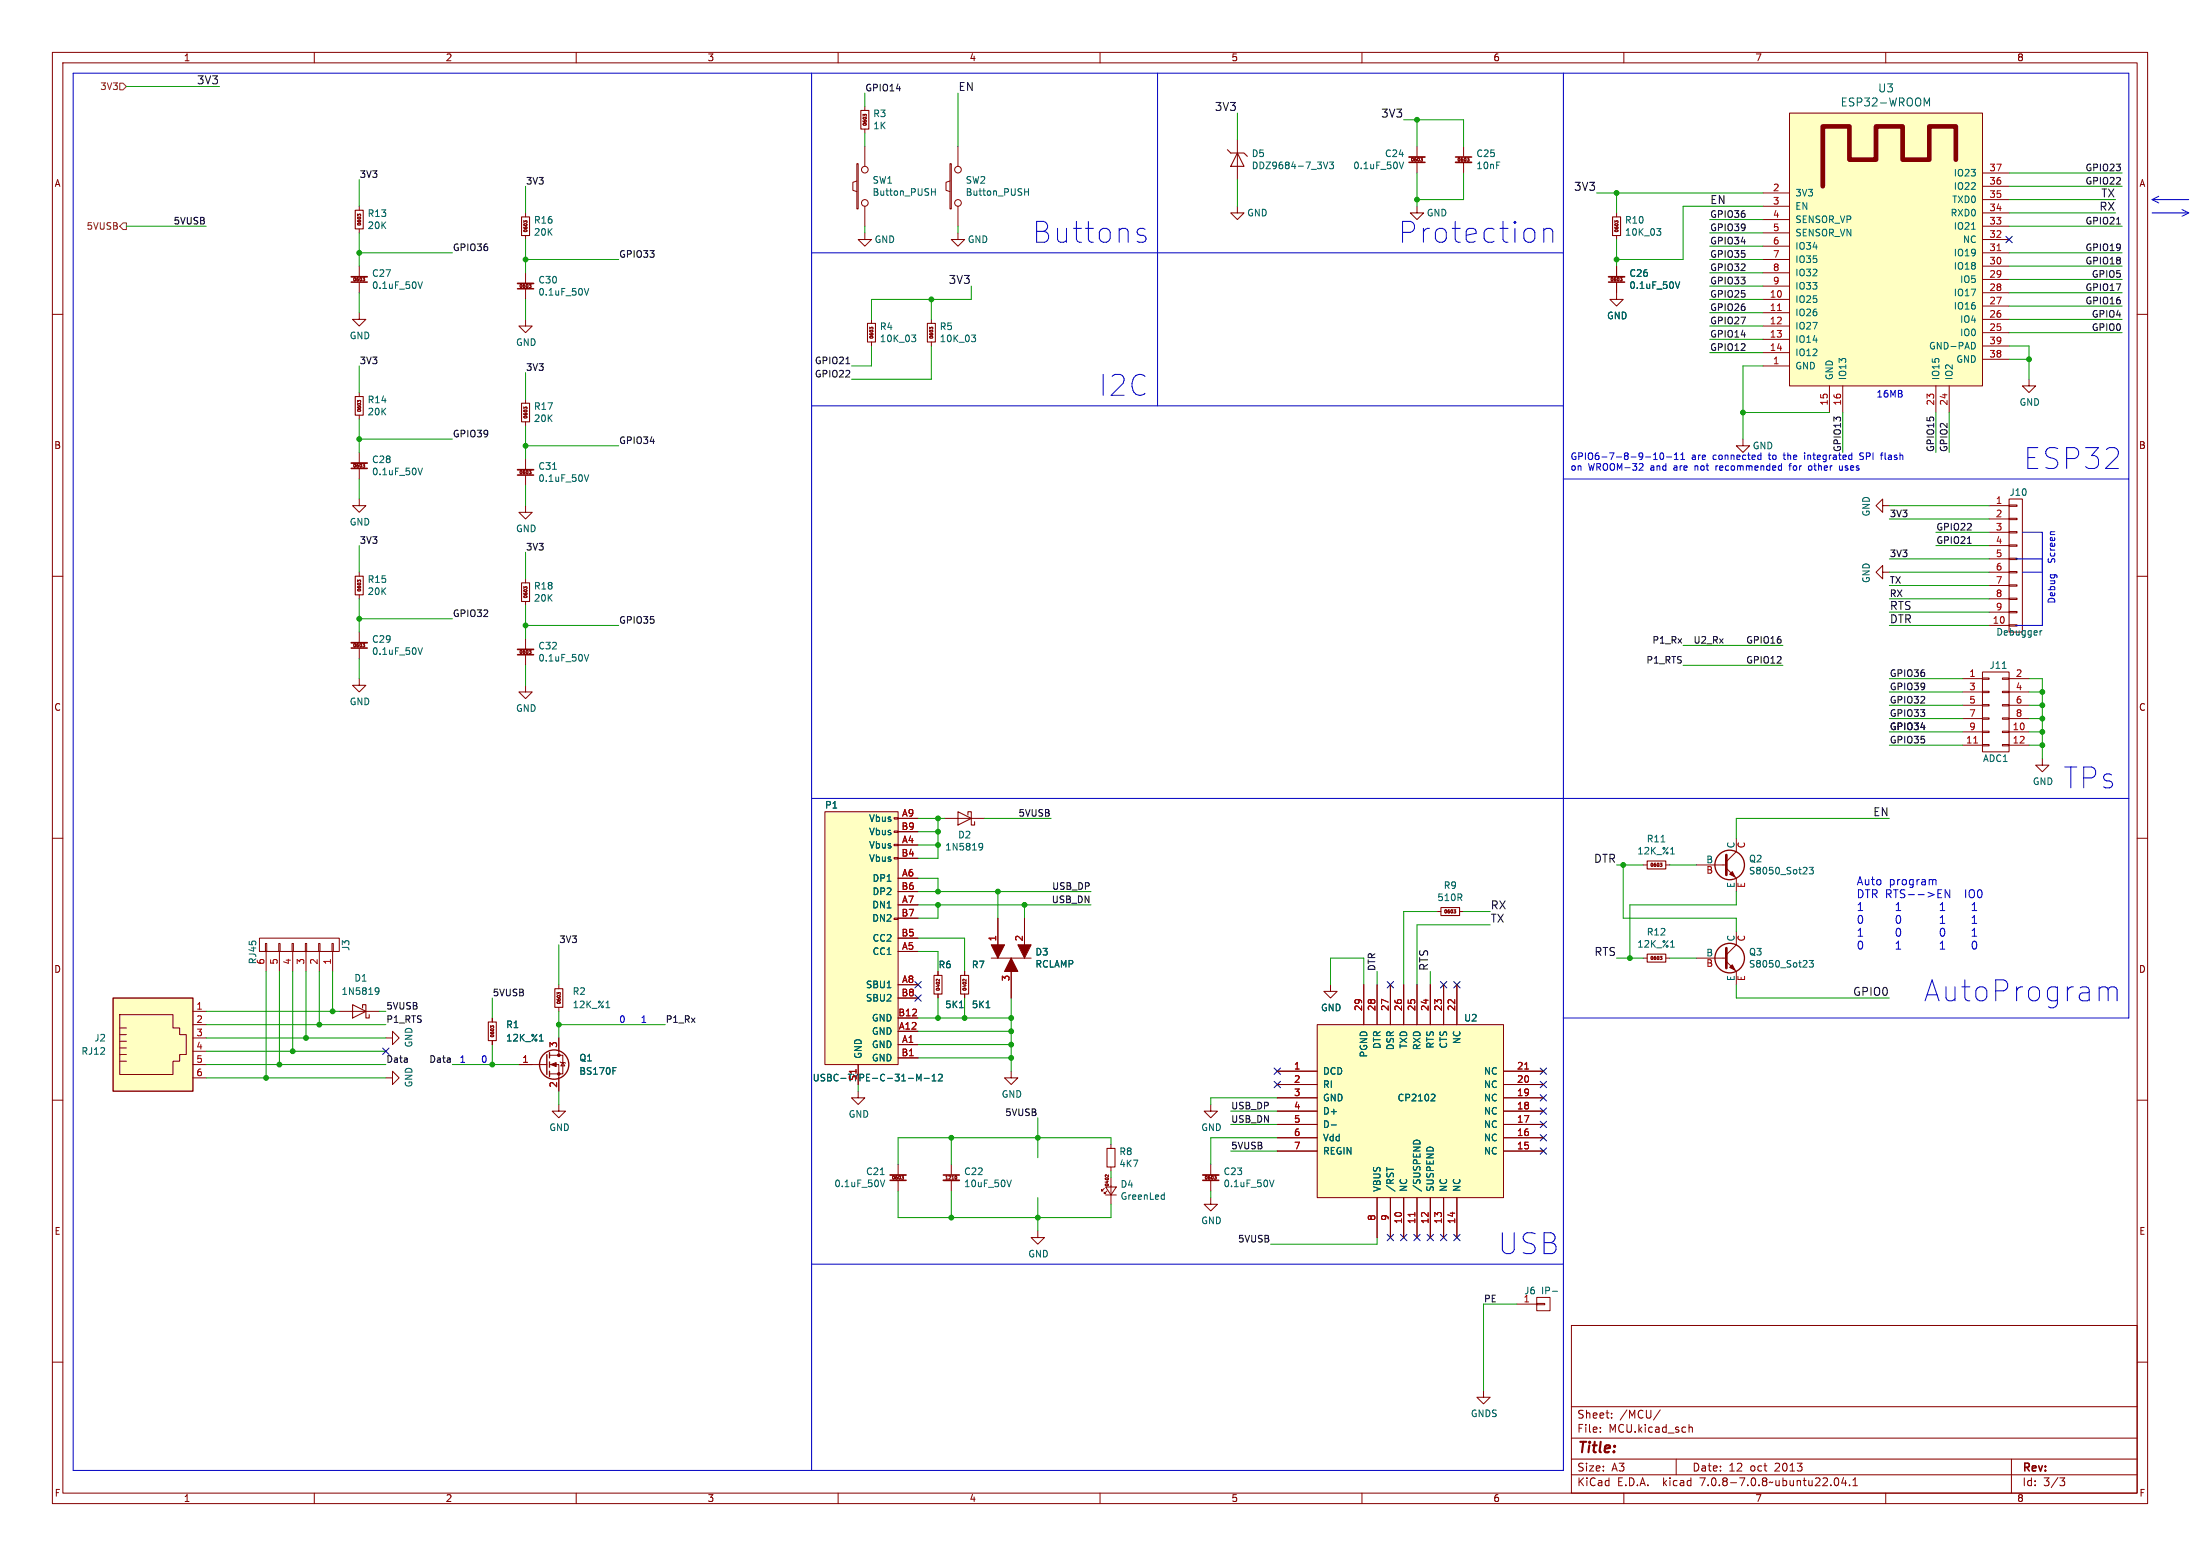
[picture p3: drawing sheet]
<svg xmlns="http://www.w3.org/2000/svg" width="420mm" height="297mm" viewBox="0 0 420 297" stroke-linecap="round" stroke-linejoin="round" font-family="sans-serif">
<g fill="none" stroke="#840000" stroke-width=".19">
<path d="M10 10h400v277h-400zM12 12h396v273h-396zM60 10v2M110 10v2M160 10v2M210 10v2M260 10v2M310 10v2M360 10v2M68.6 39.4v.7M163.6 31.2h.2v8.7h-.2zM163.6 34.5l-.8 .3v1.5l.8 .3"/>
<path d="M165 21.9v.1l-.2-.2v.4M165.1 21.8l-.1 .1M165.1 21.8h.2M165.1 20.3v.8M165.1 24.6v.8M165.1 27.9v3.9M165.1 39.4v3.8M165.3 21.8v.1M165.3 21.9l.1 .2M181.4 31.2h.2v8.7h-.2zM181.4 34.5l-.8 .3v1.5l.8 .3M182.9 27.9v3.9"/>
<path d="M182.9 39.4v3.8M236.2 39.4v1.2h1.3l-1.3 1.3-1.3-1.3h1.3M236.2 26.7v7.6M270.5 39.4v1.2h1.3l-1.3 1.3-1.3-1.3h1.3M270.5 27.9v2.1M270.5 31.1v1.9M271.2 30.1h.4l-.2 .3h.1l.1 .2-.3 .2M279.4 27.9v1.9M279.4 31v2M280.1 30.1h.3l-.2 .3h.2v.2l-.2 .2M336.5 36.8h5.1M336.5 39.4h5.1"/>
<path d="M341.6 21.6h36.9v52.1h-36.9zM378.5 38.1h5M378.5 35.6h5M378.5 33h5M10 60h2M68.6 59.7v1.3h1.2l-1.2 1.2-1.3-1.2h1.3M68.6 43.7v.8M68.6 50.8v2M68.6 54v1.9M68.9 41.2l-.2-.3h-.2v.2l-.3-.2v.3M69.2 53h.4l-.2 .2 .2 .1v.2l-.3 .1M100.3 40.6v.8"/>
<path d="M100.3 45v.7M100.3 52.1v2M100.3 55.2v2M100.6 42.4l-.1-.3-.2 .1-.1 .1-.2-.2v.4M101 54.3h.4l-.2 .2h.1M101.3 54.5v.1M101.3 54.9h-.2M101.3 54.6v.2M101.3 54.8v.1M165.1 44.5v1.2h1.3l-1.3 1.3-1.3-1.3h1.3M182.9 44.5v1.2h1.2l-1.2 1.3-1.3-1.3h1.3M308.6 54v3.2h1.3l-1.3 1.2-1.3-1.2h1.3"/>
<path d="M308.6 40.6v.8M308.6 45v.7M308.6 50.8v2M308.9 42.4l-.1-.3-.2 .1-.1 .1-.2-.2v.4M309.3 53h.4l-.2 .2 .1 .1 .1 .2-.3 .1M336.5 57.2h5.1M336.5 59.7h5.1M336.5 41.9h5.1M336.5 44.5h5.1M336.5 47h5.1M336.5 49.5h5.1M336.5 52.1h5.1"/>
<path d="M336.5 54.6h5.1M378.5 58.4h5M378.5 55.9h5M378.5 53.3h5M378.5 50.8h5M378.5 48.3h5M378.5 45.7h5M378.5 43.2h5M378.5 40.6h5M408 60h2M68.6 74.9v.8M68.6 79.2v.8"/>
<path d="M68.9 76.7l-.2-.3-.2 .1v.1l-.3-.2v.4M100.3 77.8l-.1 .1-.2-.2v.4M100.3 77.7v.1M100.3 77.7h.2M100.3 61v1.2h1.3l-1.3 1.3-1.2-1.3h1.2M100.3 76.2v.8M100.5 77.7l.1 .1M100.6 77.8v.2M166.4 61v.7M166.4 65.3v.7M166.6 62.7l-.1-.2h-.2v.2l-.3-.2v.3M177.8 61v.7"/>
<path d="M177.8 65.3v.7M178.1 62.7l-.1-.2h-.2l-.1 .2-.2-.2v.3M336.5 69.9h5.1M336.5 62.2h5.1M336.5 64.8h5.1M336.5 67.3h5.1M349.2 73.7v5M351.8 73.7v5M369.6 73.7v5M372.1 73.7v5M378.5 63.5h5M378.5 61h5"/>
<path d="M378.5 68.6h5M378.5 66h5M387.3 72.4v1.3h1.3l-1.3 1.2-1.2-1.2h1.2M68.6 95.3v1.2h1.2l-1.2 1.3-1.3-1.3h1.3M68.6 86.4v2M68.6 89.5v1.9M69.2 88.6h.4l-.2 .2 .2 .1v.2l-.3 .1M100.3 96.5v1.3h1.3l-1.3 1.3-1.2-1.3h1.2M100.3 80.5v.8M100.3 87.6v2.1M100.3 90.8v1.9M101 89.8h.4l-.2 .3h.1"/>
<path d="M101.3 90.1h.1M101.3 90.4h-.2M101.3 90.1v.3M101.3 90.4h.1M332.7 83.8v1.3h1.3l-1.3 1.3-1.2-1.3h1.2M359.4 96.5v-1.2l-1.3 1.2 1.3 1.3v-1.3h1.3M379.7 96.5h3.8M379.7 99.1h3.8M383.5 98.9h1.6v.3h-1.6zM383.5 96.4h1.6v.2h-1.6zM383.5 95.3h2.6v25.4h-2.6zM10 110h2"/>
<path d="M68.6 109.2v.8M68.6 113.5v.8M68.9 111l-.2-.3h-.2v.2l-.3-.2v.4M100.3 110.5v.8M100.3 114.8v.8M100.6 112.3l-.1-.3h-.2l-.1 .2-.2-.2v.4M359.4 109.2v-1.2l-1.3 1.2 1.3 1.3v-1.3h1.3M379.7 119.4h3.8M379.7 101.6h3.8M379.7 104.1h3.8M379.7 106.7h3.8M379.7 109.2h3.8"/>
<path d="M379.7 111.8h3.8M379.7 114.3h3.8M379.7 116.8h3.8M383.5 119.3h1.6v.2h-1.6zM383.5 116.7h1.6v.3h-1.6zM383.5 114.2h1.6v.2h-1.6zM383.5 111.6h1.6v.3h-1.6zM383.5 109.1h1.6v.2h-1.6zM383.5 106.6h1.6v.2h-1.6zM383.5 104h1.6v.3h-1.6zM383.5 101.5h1.6v.2h-1.6zM408 110h2"/>
<path d="M68.6 129.5v1.3h1.2l-1.2 1.3-1.3-1.3h1.3M68.6 120.7v2M68.6 123.8v1.9M69.2 122.9h.4l-.2 .2h.2M69.6 123.1h.1M69.6 123.4l-.3 .1M69.6 123.1v.3M69.6 123.4h.1M100.3 130.8v1.3h1.3l-1.3 1.3-1.2-1.3h1.2M100.3 121.9v2.1M100.3 125.1v1.9M101 124.1h.4l-.2 .3h.1l.1 .2-.3 .1"/>
<path d="M374.6 129.5h3.9M374.6 139.7h3.9M374.6 132.1h3.9M374.6 134.6h3.9M374.6 137.2h3.9M378.5 139.6h1.2v.2h-1.2zM378.5 137h1.2v.3h-1.2zM378.5 134.5h1.2v.2h-1.2zM378.5 132h1.2v.2h-1.2zM378.5 129.4h1.2v.3h-1.2zM378.5 128.3h5v15.2h-5zM382.3 139.6h1.2v.2h-1.2z"/>
<path d="M382.3 137h1.2v.3h-1.2zM382.3 134.5h1.2v.2h-1.2zM382.3 132h1.2v.2h-1.2zM382.3 129.4h1.2v.3h-1.2zM383.5 129.5h3.8M383.5 139.7h3.8M383.5 132.1h3.8M383.5 134.6h3.8M383.5 137.2h3.8M10 160h2M157.5 154.9h13.9v48.3h-13.9zM170.7 158.6h.7v.3h-.7z"/>
<path d="M170.7 156.1h.7v.2h-.7zM171.4 156.2h3.9M171.4 158.8h3.9M180.3 156.2h7.7M374.6 142.2h3.9M378.5 142.1h1.2v.3h-1.2zM382.3 142.1h1.2v.3h-1.2zM383.5 142.2h3.8M389.9 144.8v1.3h1.3l-1.3 1.2-1.3-1.2h1.3M408 160h2M49.5 179.1h15.3v2.5h-15.3zM170.7 175.3h.7v.2h-.7z"/>
<path d="M170.7 163.7h.7v.3h-.7zM170.7 161.2h.7v.2h-.7zM171.4 161.3h3.9M171.4 167.6h3.9M171.4 172.7h3.9M171.4 163.8h3.9M171.4 179.1h3.9M171.4 170.2h3.9M171.4 175.3h3.9M190.5 175.3v7.6M195.6 175.3v7.6M274.3 174h.8"/>
<path d="M277.5 173.7h.4l-.2 .2h.2v.2l-.3 .2M278.6 174h.8M313.7 165.1h.8M316.9 164.8h.4l-.2 .2h.1M317.2 165v.1M317.2 165.3l-.2 .1M317.2 165.1v.2M317.2 165.3h.1M318 165.1h.8M323.8 165.1h5.8M329.6 165.7l1.9 1.9v2.6M331.5 177.8v2.5l-1.9 1.9"/>
<path d="M331.5 160v2.6l-1.9 1.9M22.9 196.2h1.2M22.9 197.5h1.2M22.9 198.8h1.2M22.9 193.7h10.1v2.5h1.3v1.3h1.3v3.8h-1.3v1.3h-1.3v2.5h-10.1zM36.8 193h2.6M36.8 195.6h2.6M36.8 198.1h2.6M50.7 180.1h.2v1.5h-.2zM50.8 181.6v3.8M53.2 180.1h.3v1.5h-.3zM53.3 181.6v3.8"/>
<path d="M55.8 180.1h.2v1.5h-.2zM55.9 181.6v3.8M58.3 180.1h.2v1.5h-.2zM58.4 181.6v3.8M60.8 180.1h.3v1.5h-.3zM61 181.6v3.8M63.4 180.1h.2v1.5h-.2zM63.5 181.6v3.8M64.8 193h7.6M73.7 198.1h1.2v-1.2l1.3 1.2-1.3 1.3v-1.3M94 194.3v.8M94 198.6v.8"/>
<path d="M94.3 196.1l-.2-.3h-.2v.2l-.3-.2v.4M106.7 188v.7M106.7 192.3v.7M106.7 198.1v3.3M107 189.7l-.2-.2h-.2v.2l-.3-.2v.3M171.4 199.4h3.9M171.4 196.9h3.9M171.4 181.6h3.9M171.4 188h3.9M171.4 194.3h3.9M171.4 190.5h3.9M178.7 188.3l.4 .1"/>
<path d="M179.1 185.4v.8M179.1 189.7v.8M179.3 186.9v.4l-.4-.4-.2 .3M183.8 188.3l.4 .1M184.1 185.4v.8M184.1 189.7v.8M184.4 186.9v.4l-.4-.4-.2 .3M189.2 182.9h7.6M193 182.9v7.6M251.5 195.6h35.5v33h-35.5zM254 188v1.2h1.3l-1.3 1.3-1.3-1.3h1.3M260.3 188v7.6"/>
<path d="M262.9 188v7.6M265.4 188v7.6M268 188v7.6M270.5 188v7.6M273 188v7.6M275.6 188v7.6M278.1 188v7.6M313.7 182.9h.8M316.9 182.5h.4l-.2 .3h.1l.1 .2-.3 .2M318 182.9h.8M323.8 182.9h5.8M329.6 183.5l1.9 1.9v2.6"/>
<path d="M10 210h2M22.9 200h1.2M22.9 201.3h1.2M22.9 202.6h1.2M36.8 200.7h2.6M36.8 203.2h2.6M36.8 205.7h2.6M73.7 205.7h1.2v-1.2l1.3 1.2-1.3 1.3v-1.3M99.1 203.2h5.3M104.9 203.2h1.8v5.1M104.9 201.4h2.5v3.6h-2.5M106.7 210.8v1.3h1.2l-1.2 1.3-1.3-1.3h1.3"/>
<path d="M106.9 202.7l1 .2M107.4 202.8l.4 .7h-.7zM163.8 208.3v1.3h1.3l-1.3 1.2-1.2-1.2h1.2M163.8 203.2v3.8M171.4 201.9h3.9M193 204.5v1.2h1.3l-1.3 1.3-1.2-1.3h1.2M212.1 218.4v.8M231.1 210.8v1.3h1.3l-1.3 1.3-1.2-1.3h1.2M243.8 204.5h7.7M243.8 219.7h7.7M243.8 217.2h7.7M243.8 214.6h7.7"/>
<path d="M243.8 212.1h7.7M243.8 209.6h7.7M243.8 207h7.7M287 204.5h7.6M287 219.7h7.6M287 217.2h7.6M287 214.6h7.6M287 212.1h7.6M287 209.6h7.6M287 207h7.6M408 210h2M171.4 222.2v2.1"/>
<path d="M171.4 225.4v1.9M172.1 224.5h.4l-.2 .2h.2v.2l-.3 .2M181.6 222.2v2M181.6 225.3v2M182.4 224.5h.1a.3 .3 0 0 1 .2 .3 .3 .3 0 0 1-.3 .2M198.1 234.9v1.3h1.3l-1.3 1.3-1.3-1.3h1.3M210.8 226.8l-.5 .5v-.2v.2h.3M211 225.6l.4 .2M211.1 226.6h2l-1 1.5zM211.1 228.1h2M211.3 227.3l-.5 .5v-.2v.2h.3M211.6 224.3v.3l-.4-.3-.2 .2"/>
<path d="M212.1 222.8v.7M212.1 224.8v5.1M231.1 228.6v1.3h1.3l-1.3 1.2-1.2-1.2h1.2M231.1 222.2v2.1M231.1 225.4v1.9M231.8 224.5h.4l-.2 .2h.2v.3M232.1 225l-.2 .1M232.2 225h-.1M262.9 228.6v7.6M265.4 228.6v7.6M268 228.6v7.6M270.5 228.6v7.6"/>
<path d="M273 228.6v7.6M275.6 228.6v7.6M278.1 228.6v7.6M10 260h2M289.6 248.9h3.8M293.4 248.8h1.5v.2h-1.5zM293.4 247.6h2.5v2.6h-2.5zM300 253h108v32h-108zM408 260h2M283.2 265.4v1.3h1.3l-1.3 1.3-1.3-1.3h1.3M300 278.5h108M300 274.5h108"/>
<path d="M300 268.5h108M305.5 273.2v.2M305.5 272.5v.1M307.7 270.5v.2M307.7 269.8v.1M316.9 269.1l-1.2 1.9M320 278.5v3M322.4 271.9v1.5M322.4 272.5l.3-.1 .3 .1 .1 .9M384 278.5v6.5M60 285v2M110 285v2"/>
<path d="M160 285v2M210 285v2M260 285v2M300 281.5h108M310 285v2M350.4 282.2l.1-.1a.8 .8 0 0 1 .5 .7 .8 .8 0 0 1-.5 .8 1 1 0 0 1-.1-1.4zM351.9 282l-.3 1.1h.9M352.3 282.6v1M353.1 283.4v.2M353.7 283.6h.9M353.7 282.5l.5-.4v1.5M360 285v2"/>
<path d="M393.2 282.1h1l-.5 .6 .4 .1 .1 .5-.3 .3h-.5"/>
<circle cx="165.1" cy="32.4" r=".63"/>
<circle cx="165.1" cy="38.7" r=".63"/>
<circle cx="182.9" cy="32.4" r=".63"/>
<circle cx="182.9" cy="38.7" r=".63"/>
</g>
<path d="M269 30h3M277.9 31h3M67.1 52.8h3M98.8 54.1h3.1M307.1 52.8h3M67.1 88.4h3M98.8 89.7h3.1M67.1 122.7h3M98.8 124h3.1M169.9 224.3h3.1M180.1 225.3h3M229.6 224.3h3.1" fill="none" stroke="#840000" stroke-width=".33"/>
<path d="M269 31h3M277.9 30h3M67.1 53.8h3M98.8 55.1h3.1M307.1 53.8h3M67.1 89.4h3M98.8 90.7h3.1M67.1 123.7h3M98.8 125h3.1M169.9 225.3h3.1M180.1 224.3h3M229.6 225.3h3.1" fill="none" stroke="#840000" stroke-width=".3"/>
<g fill="none" stroke="#006464" stroke-width=".19">
<path d="M367.3 18.7l.5 1.1 .6-1.1v1.5M177.8 36.6h.8M178.6 36v1.3M195.6 36.6h.7M196.3 36v1.3M252.6 30.9l.5 1.3 .4-1.3M253.8 30.9h.8l-.4 .5 .3 .1v.6l-.2 .1-.5-.1M267.1 30.9l.4 1.3 .5-1.3M79.8 53.8l.4 1.3 .4-1.3M111.5 55.1l.5 1.2 .4-1.2M316.3 43.6h.8l-.5 .5 .4 .1 .1 .5-.3 .2h-.4M319.8 53.8l.5 1.3 .4-1.3"/>
<path d="M376.4 43.8h.7M174 64h.8l-.4 .4 .4 .2v.4l-.2 .2h-.4M185.5 64h.7l-.4 .4 .4 .2v.4l-.2 .2h-.4M376.9 65.4l.2 .5-.2 .7M79.8 89.4l.4 1.2 .4-1.2M105.5 89.6h.7M111.5 90.6l.5 1.3 .4-1.3M79.8 123.6l.4 1.3 .4-1.3M111.5 124.9l.5 1.3 .4-1.3M382.3 127.6h.7M389.5 120.4v.8M389.8 120.4l-.3 .2"/>
<path d="M187 161h.4l.2 .2a.84 .84 0 0 1-.4 1.1h-.2M187.6 161.5l-.2 .3-.4-.1M317.1 160.7h.7M318.9 163h.7M345.4 165.6h.8l-.5 .4 .4 .2v.5l-.2 .1-.5-.1M71.7 188.6l.4-.1 .2 .3a.84 .84 0 0 1-.3 1h-.3M72.3 189.1l-.2 .2h-.4M103 198.7h.7M115.7 192.3h.7M183.2 192.3h.7M188.3 192.3h.7M318.9 180.8h.7"/>
<path d="M345.4 183.3h.8l-.5 .5 .4 .1v.6l-.2 .1-.5-.1M117 203.8h.6M175 206.3v-1.3l.4 1 .4-1v1.3M176.4 205.8h1M178 206.3h.7M178 205.4l.3-.4v1.3M179.2 205.2l.4-.2 .3 .4-.8 .9h.8M254.1 214.7h1M269.8 218a.68 .68 0 0 1 .7-.4 .68 .68 0 0 1 .6 .4M273.4 208.9h.4l.1 .3-.7 .9h.7M168.1 225.2l.4 1.3 .4-1.3M168.1 224.2h.7"/>
<path d="M193.1 225.2l-.5 1.3M222.2 228.1h.1M222.3 227.7v1.2M222.3 228.9h-.1M242.4 225.2l.4 1.3 .4-1.3M264.7 222.8v.8M296.4 246.5h.9"/>
</g>
<g fill="#ffffc2" stroke="#ffffc2" stroke-width=".19">
<path d="M21.6 190.5h15.2v17.8h-15.2z"/>
<path d="M341.6 21.6h36.9v52.1h-36.9z"/>
<path d="M251.5 195.6h35.5v33h-35.5z"/>
<path d="M157.5 154.9h13.9v48.3h-13.9z"/>
</g>
<g fill="none" stroke="#840000" stroke-width=".25">
<path d="M21.6 190.5h15.2v17.8h-15.2zM104.4 201.3v3.8M104.9 200.9v1M104.9 202.7v1M104.9 204.5v1"/>
<circle cx="330.2" cy="165.1" r="2.82"/>
<circle cx="330.2" cy="182.9" r="2.82"/>
<circle cx="105.8" cy="203.2" r="2.79"/>
</g>
<g fill="none" stroke="#840000" stroke-width=".2">
<path d="M164.3 21.1h1.6v3.5h-1.6zM234.3 28.6l.6 .6h2.6l.6 .6M236.2 29.2l1.3 2.6h-2.6zM67.8 40.1h1.5v3.6h-1.5zM99.6 41.4h1.5v3.6h-1.5zM307.8 41.4h1.6v3.6h-1.6zM67.8 75.7h1.5v3.5h-1.5zM99.6 77h1.5v3.5h-1.5zM165.6 61.7h1.5v3.6h-1.5zM177 61.7h1.6v3.6h-1.6zM67.8 110h1.5v3.5h-1.5zM99.6 111.3h1.5v3.5h-1.5z"/>
<path d="M182.9 154.9l2.5 1.3-2.5 1.3zM184.8 155.6v-.7h.6v2.6h.7v-.7M275.1 173.2h3.5v1.6h-3.5zM314.5 164.3h3.5v1.6h-3.5zM67.3 191.8l2.5 1.2-2.5 1.3zM69.2 192.4v-.6h.6v2.5h.7v-.6M93.2 195.1h1.5v3.5h-1.5zM105.9 188.7h1.5v3.6h-1.5zM178.3 186.2h1.5v3.5h-1.5zM183.4 186.2h1.5v3.5h-1.5zM314.5 182.1h3.5v1.5h-3.5zM211.3 219.2h1.6v3.6h-1.6z"/>
</g>
<g fill="#840000" stroke="#840000" stroke-width=".19">
<path d="M193 182.9l1.3 2.5h-2.5z"/>
<path d="M194.3 180.3h2.5l-1.2 2.6z"/>
<path d="M189.2 180.3h2.6l-1.3 2.6z"/>
<path d="M330.2 184.7l.5-.5 .5 1z"/>
<path d="M330.2 166.9l.5-.5 .5 1z"/>
<path d="M105.2 203.2l1-.4v.8z"/>
<circle cx="106.7" cy="205" r=".25"/>
<circle cx="106.7" cy="201.4" r=".25"/>
</g>
<path d="M329.6 163.2v3.8M329.6 181v3.8" fill="none" stroke="#840000" stroke-width=".51"/>
<path d="M339.3 59.3h.8M381.2 47.8h.8M376.8 141.8h.7M291.1 204.1h.7M270.1 231.4v.8" fill="none" stroke="#a90000" stroke-width=".19"/>
<path d="M373.4 30.5v-6.4h-5.1v6.4h-5.1v-6.4h-5.1v6.4h-5v-6.4h-5.1v11.5" fill="none" stroke="#840000" stroke-width=".89"/>
<path d="M22.9 15.9h.6l.6 .6-.6 .6h-.6zM23.5 42.5h.6v1.3h-.6l-.6-.6z" fill="none" stroke="#725600" stroke-width=".19"/>
<path d="M404.1 42.8h.7M161.5 69.4h.7M375.6 103.7h.7" fill="none" stroke="#0f0f0f" stroke-width=".19"/>
<g fill="none" stroke="#0000c2" stroke-width=".19">
<path d="M154.9 14v266.7M221 14v63.5M298.4 14v266.7h-284.4v-266.7h392.4v180.3h-108M410.8 38.1l1.3 .6M410.8 38.1h7M412.1 37.5l-1.3 .6M154.9 48.3h143.5M217.3 44.7l1.3 .4 .2 .6-.2 .4-.4 .1h-.7l-.4-.1M217.3 43.8l.3-.2h.6l.4 .2M294.7 44a.99 .99 0 0 1 1.7 .2v2M294.7 43.6v2.6M410.8 40.6h7"/>
<path d="M416.6 40l1.2 .6M417.8 40.6l-1.2 .7M154.9 77.5h143.5M298.4 91.4h108M313.4 88.5l.3 .2-.1 .3-.7 .8h.8M315.7 87.7h.7M315.7 86.8l.3-.4v1.3M317 86.6l.2-.2a.68 .68 0 0 1 .4 .7 .68 .68 0 0 1-.4 .6l-.3-.5zM318.1 87.2h1M319.7 87.7h.7M319.7 86.8l.3-.4v1.3M320.9 87.7h.7"/>
<path d="M320.9 86.8l.3-.4v1.3M327.6 88.9v.9M327.8 88.9l-.2 .3M335.7 87.7h.5M335.7 86.9h.5M336.2 86.4v1.3M340 88.9l.1 .1M340.1 88.5v1.3M340.1 89.7l-.1 .1M341.5 88.9h.5M341.9 88.5l-.2 .2v1.1M344.5 86.4v.2"/>
<path d="M344.5 86.9v.8M345.8 89l-.3-.1-.3 .3 .1 .4 .2 .2 .3-.1M351.2 88.9v.8l.3 .1 .2-.2M351.7 88.9v.9M353.4 86.9h.1M353.5 86.4v1.3M353.5 87.7h-.1M355 87.7h.5M355.6 86.4h-.3l-.3 .3 .2 .3 .3 .1M359 86.9h.4M359.4 86.4l-.2 .1M384.8 106.7h5.1"/>
<path d="M386.1 109.2h3.8M386.1 101.6h3.8v17.8h-5.1M392.3 101.5h-.7l-.2 .2M154.9 152.4h251.5M369 168h.5l.1 .9M370 170.6h.5M370 171.4h.7M370 169.8h.7M370.4 173.8h.9M370.4 172.7l.4-.4v1.5M370.4 175.2l.4-.5v1.6M370.4 176.3h.9"/>
<path d="M370.5 177.3l.3-.1a.81 .81 0 0 1 .5 .7 .81 .81 0 0 1-.5 .8l-.3-.1-.1-.5zM372.2 169.8v1.6l-.9-1.6v1.6M376.5 173.8h.9M376.5 172.7l.4-.4v1.5M376.5 175.2l.4-.5v1.6M376.5 177.6l.4-.4v1.5M376.5 176.3h.9M376.5 178.7h.9M376.6 179.8l.3-.2a.81 .81 0 0 1 .5 .8 .81 .81 0 0 1-.5 .8l-.3-.2-.1-.4zM370.4 180.1l.4-.5v1.6M370.4 181.2h.9M401.3 188.4h.6l.4 .2 .2 .3"/>
<path d="M402.5 188.9l.1-.3 .4-.2h.6l.4 .2 .2 .3v2.1M402.5 188.9v2.1M154.9 241.3h143.5"/>
</g>
<g fill="none" stroke="#009600" stroke-width=".19">
<path d="M24.1 16.5h17.8M165.1 17.8v2.5M182.9 17.8v10.1M68.6 34.3v5.1M100.3 35.6v5M165.1 25.4v2.5M236.2 21.6v5.1M236.2 34.3v5.1M268 22.9h11.4v5M270.5 22.9v5M270.5 33v6.4M279.4 33v5.1h-8.9"/>
<path d="M304.8 36.8h31.7M308.6 36.8v3.8M336.5 39.4h-15.2v10.1h-12.7M383.5 33h21.6M383.5 35.6h21.6M383.5 38.1h20.4M24.1 43.2h15.3M68.6 44.5v6.3M68.6 55.9v3.8M68.6 48.3h17.8M100.3 49.5h17.8M100.3 45.7v6.4"/>
<path d="M100.3 57.2v3.8M165.1 43.2v1.3M177.8 57.2v3.8M182.9 43.2v1.3M185.4 54.6v2.6h-19v3.8M308.6 45.7v5.1M326.4 49.5h10.1M326.4 54.6h10.1M326.4 59.7h10.1M326.4 57.2h10.1M326.4 41.9h10.1M326.4 47h10.1"/>
<path d="M326.4 44.5h10.1M326.4 52.1h10.1M383.5 53.3h21.6M383.5 43.2h21.6M383.5 40.6h20.4M383.5 58.4h21.6M383.5 48.3h21.6M383.5 55.9h21.6M383.5 50.8h21.6M68.6 69.9v5M100.3 71.1v5.1M166.4 66v3.9h-3.8"/>
<path d="M177.8 66v6.4h-15.2M326.4 67.3h10.1M326.4 64.8h10.1M326.4 62.2h10.1M332.7 78.7h16.5M336.5 69.9h-3.8v13.9M351.8 78.7v7.7M369.6 78.7v7.7M372.1 78.7v7.7M383.5 66h3.8v6.4M383.5 68.6h3.8M383.5 63.5h21.6"/>
<path d="M383.5 61h21.6M68.6 80v6.4M68.6 91.4v3.9M68.6 83.8h17.8M100.3 81.3v6.3M100.3 92.7v3.8M100.3 85.1h17.8M360.7 96.5h19M360.7 99.1h19M68.6 104.1v5.1M68.6 114.3v6.4M68.6 118.1h17.8"/>
<path d="M100.3 105.4v5.1M100.3 115.6v6.3M100.3 119.4h17.8M360.7 109.2h19M360.7 111.8h19M360.7 114.3h19M360.7 119.4h19M360.7 116.8h19M360.7 106.7h19M369.6 104.1h10.1M369.6 101.6h10.1M68.6 125.7v3.8"/>
<path d="M100.3 127v3.8M321.3 127h19.1M321.3 123.2h19.1M360.7 139.7h13.9M360.7 132.1h13.9M360.7 129.5h13.9M360.7 134.6h13.9M360.7 137.2h13.9M387.3 139.7h2.6M387.3 129.5h2.6v15.3M387.3 132.1h2.6M387.3 134.6h2.6"/>
<path d="M387.3 137.2h2.6M175.3 156.2h5M175.3 158.8h3.8M179.1 156.2v7.6h-3.8M188 156.2h12.7M360.7 156.2h-29.2v3.8M360.7 142.2h13.9M387.3 142.2h2.6M175.3 167.6h3.8v2.6M175.3 172.7h33M175.3 161.3h3.8M175.3 170.2h33"/>
<path d="M175.3 179.1h8.8v6.3M179.1 172.7v2.6h-3.8M190.5 170.2v5.1M195.6 172.7v2.6M274.3 174h-6.3v14M279.4 174h5.1M284.5 176.5h-14v11.5M308.6 165.1h5.1M309.9 165.1v10.2h21.6v2.5M318.8 165.1h5M331.5 170.2v2.5h-20.4v10.2M39.4 195.6h34.3"/>
<path d="M39.4 198.1h34.3M39.4 193h25.4M50.8 185.4v20.3M53.3 185.4v17.8M55.9 185.4v15.3M58.4 185.4v12.7M61 185.4v10.2M63.5 185.4v7.6M72.4 193h1.3M94 190.5v3.8M94 199.4v3.8M106.7 180.3v7.7"/>
<path d="M106.7 193v5.1M106.7 195.6h20.3M175.3 181.6h3.8v3.8M175.3 196.9h17.7M175.3 194.3h17.7M175.3 199.4h17.7M179.1 190.5v3.8M184.1 190.5v3.8M193 190.5v14M254 188v-5.1h6.3v5.1M262.9 185.4v2.6M273 185.4v2.6"/>
<path d="M308.6 182.9h5.1M318.8 182.9h5M331.5 188v2.5h29.2M39.4 200.7h34.3M39.4 203.2h34.3M39.4 205.7h34.3M86.4 203.2h12.7M106.7 208.3v2.5M163.8 207v1.3M175.3 201.9h17.7M181.6 217.2v5M198.1 213.4v7.6"/>
<path d="M212.1 218.4v-1.2h-40.7v5M234.9 212.1h8.9M234.9 214.6h8.9M234.9 219.7h8.9M243.8 217.2h-12.7v5M243.8 209.6h-12.7v1.2M171.4 227.3v5.1h40.7v-2.5M181.6 227.3v5.1M198.1 228.6v6.3M212.1 223.5v1.3M231.1 227.3v1.3M262.9 236.2v1.3h-20.3"/>
<path d="M289.6 248.9h-6.4v16.5"/>
</g>
<g fill="none" stroke="#000084" stroke-width=".19">
<path d="M382.9 45.1l1.2 1.2M384.1 45.1l-1.2 1.2M174.7 189.9l1.2 1.2M174.7 187.4l1.2 1.2M175.9 189.9l-1.2 1.2M175.9 187.4l-1.2 1.2M264.8 187.4l1.2 1.2M266 187.4l-1.2 1.2M275 187.4l1.2 1.2M276.2 187.4l-1.2 1.2M277.5 187.4l1.2 1.2M278.7 187.4l-1.2 1.2"/>
<path d="M73.1 200.1l1.2 1.2M74.3 200.1l-1.2 1.2M243.2 203.9l1.2 1.2M243.2 206.4l1.2 1.2M244.4 203.9l-1.2 1.2M244.4 206.4l-1.2 1.2M294 219.1l1.2 1.2M294 214l1.2 1.2M294 216.6l1.2 1.2M294 203.9l1.2 1.2M294 208.9l1.2 1.3M294 211.5l1.2 1.2"/>
<path d="M294 206.4l1.2 1.2M295.2 219.1l-1.2 1.2M295.2 214l-1.2 1.2M295.2 216.6l-1.2 1.2M295.2 208.9l-1.2 1.3M295.2 206.4l-1.2 1.2M295.2 211.5l-1.2 1.2M295.2 203.9l-1.2 1.2M264.8 235.6l1.2 1.2M266 235.6l-1.2 1.2M267.4 235.6l1.2 1.2M268.6 235.6l-1.2 1.2"/>
<path d="M269.9 235.6l1.2 1.2M271.1 235.6l-1.2 1.2M272.4 235.6l1.3 1.2M273.7 235.6l-1.3 1.2M275 235.6l1.2 1.2M276.2 235.6l-1.2 1.2M277.5 235.6l1.2 1.2M278.7 235.6l-1.2 1.2"/>
</g>
<g fill="#009600" stroke="#009600" stroke-width=".19">
<circle cx="389.9" cy="137.2" r=".46"/>
<circle cx="389.9" cy="134.6" r=".46"/>
<circle cx="389.9" cy="132.1" r=".46"/>
<circle cx="193" cy="201.9" r=".46"/>
<circle cx="193" cy="199.4" r=".46"/>
<circle cx="50.8" cy="205.7" r=".46"/>
<circle cx="53.3" cy="203.2" r=".46"/>
<circle cx="94" cy="203.2" r=".46"/>
<circle cx="106.7" cy="195.6" r=".46"/>
<circle cx="63.5" cy="193" r=".46"/>
<circle cx="61" cy="195.6" r=".46"/>
<circle cx="58.4" cy="198.1" r=".46"/>
<circle cx="55.9" cy="200.7" r=".46"/>
<circle cx="100.3" cy="49.5" r=".46"/>
<circle cx="68.6" cy="83.8" r=".46"/>
<circle cx="100.3" cy="85.1" r=".46"/>
<circle cx="68.6" cy="48.3" r=".46"/>
<circle cx="68.6" cy="118.1" r=".46"/>
<circle cx="179.1" cy="158.8" r=".46"/>
<circle cx="179.1" cy="156.2" r=".46"/>
<circle cx="177.8" cy="57.2" r=".46"/>
<circle cx="100.3" cy="119.4" r=".46"/>
<circle cx="181.6" cy="217.2" r=".46"/>
<circle cx="181.6" cy="232.4" r=".46"/>
<circle cx="198.1" cy="232.4" r=".46"/>
<circle cx="198.1" cy="217.2" r=".46"/>
<circle cx="179.1" cy="172.7" r=".46"/>
<circle cx="332.7" cy="78.7" r=".46"/>
<circle cx="308.6" cy="49.5" r=".46"/>
<circle cx="387.3" cy="68.6" r=".46"/>
<circle cx="308.6" cy="36.8" r=".46"/>
<circle cx="309.9" cy="165.1" r=".46"/>
<circle cx="389.9" cy="139.7" r=".46"/>
<circle cx="389.9" cy="142.2" r=".46"/>
<circle cx="311.1" cy="182.9" r=".46"/>
<circle cx="270.5" cy="22.9" r=".46"/>
<circle cx="270.5" cy="38.1" r=".46"/>
<circle cx="179.1" cy="170.2" r=".46"/>
<circle cx="190.5" cy="170.2" r=".46"/>
<circle cx="179.1" cy="161.3" r=".46"/>
<circle cx="193" cy="196.9" r=".46"/>
<circle cx="195.6" cy="172.7" r=".46"/>
<circle cx="193" cy="194.3" r=".46"/>
<circle cx="184.1" cy="194.3" r=".46"/>
<circle cx="179.1" cy="194.3" r=".46"/>
</g>
<g font-size="5.6" fill="#0000c2">
<text x="196.8" y="46.7">Buttons</text>
<text x="266.7" y="46.7">Protection</text>
<text x="209.5" y="76">I2C</text>
<text x="386.1" y="89.9">ESP32</text>
<text x="393.7" y="150.9">TPs</text>
<text x="367" y="191.5">AutoProgram</text>
<text x="285.8" y="239.8">USB</text>
</g>
<text font-size="2.8" fill="#840000" x="301" y="277.9">Title:</text>
<g font-size="2.1" fill="#0f0f0f">
<text x="37.5" y="16.2">3V3</text>
<text x="182.9" y="17.5">EN</text>
<text x="231.9" y="21.3">3V3</text>
<text x="263.6" y="22.5">3V3</text>
<text x="300.4" y="36.5">3V3</text>
<text x="326.4" y="39.1">EN</text>
<text x="400.7" y="40.3">RX</text>
<text x="401.1" y="37.8">TX</text>
<text x="181.1" y="54.3">3V3</text>
<text x="360.7" y="116.5">RTS</text>
<text x="360.7" y="119.1">DTR</text>
<text x="357.6" y="155.9">EN</text>
<text x="304.2" y="164.8">DTR</text>
<text x="284.5" y="173.7">RX</text>
<text x="284.5" y="176.2">TX</text>
<text x="272.7" y="185.4" transform="rotate(-90 272.7 185.4)">RTS</text>
<text x="304.3" y="182.6">RTS</text>
<text x="353.7" y="190.2">GPIO0</text>
</g>
<g font-size="2.1" fill="#006464">
<text x="358.4" y="17.8">U3</text>
<text x="351.3" y="20.5">ESP32-WROOM</text>
</g>
<g font-size="2.1" fill="#0000c2">
<text x="354.3" y="169.1">Auto</text>
<text x="354.3" y="171.5">DTR RTS--&gt;EN</text>
<text x="354.3" y="174">1</text>
<text x="360.6" y="169.1">program</text>
<text x="362.3" y="174">1</text>
<text x="375.3" y="171.5">IO0</text>
<text x="354.3" y="176.5">0</text>
<text x="354.3" y="178.9">1</text>
<text x="362.3" y="176.5">0</text>
<text x="362.3" y="178.9">0</text>
<text x="354.3" y="181.4">0</text>
<text x="362.3" y="181.4">1</text>
</g>
<g font-size="2.1" fill="#840000">
<text x="301" y="273.7">File:</text>
<text x="301" y="271">Sheet:</text>
<text x="307.1" y="273.7">MCU.kicad_sch</text>
<text x="309.2" y="271">/MCU/</text>
<text x="301" y="281.1">Size:</text>
<text x="307.6" y="281.1">A3</text>
<text x="323" y="281.1">Date:</text>
<text x="330" y="281.1">12</text>
<text x="334.2" y="281.1">oct</text>
<text x="339" y="281.1">2013</text>
<text x="386" y="281.3">Rev:</text>
<text x="301" y="283.9">KiCad</text>
<text x="308.7" y="283.9">E.D.A.</text>
<text x="317.6" y="283.9">kicad</text>
<text x="324.8" y="283.9">7.0.8-7.0.8~ubuntu22.04.1</text>
<text x="386" y="283.9">Id:</text>
<text x="390.1" y="283.9">3/3</text>
</g>
<g font-size="1.8" fill="#840000">
<text x="35" y="11.9">1</text>
<text x="85" y="11.9">2</text>
<text x="135" y="11.9">3</text>
<text x="185" y="11.9">4</text>
<text x="235" y="11.9">5</text>
<text x="285" y="11.9">6</text>
<text x="335" y="11.9">7</text>
<text x="385" y="11.9">8</text>
<text x="10.3" y="35.9">A</text>
<text x="408.3" y="35.9">A</text>
<text x="10.3" y="85.9">B</text>
<text x="408.2" y="85.9">B</text>
<text x="10.3" y="135.9">C</text>
<text x="408.2" y="135.9">C</text>
<text x="10.3" y="185.9">D</text>
<text x="408.2" y="185.9">D</text>
<text x="10.3" y="235.9">E</text>
<text x="408.3" y="235.9">E</text>
<text x="10.3" y="285.9">F</text>
<text x="35" y="286.9">1</text>
<text x="85" y="286.9">2</text>
<text x="135" y="286.9">3</text>
<text x="185" y="286.9">4</text>
<text x="235" y="286.9">5</text>
<text x="285" y="286.9">6</text>
<text x="335" y="286.9">7</text>
<text x="385" y="286.9">8</text>
<text x="408.3" y="285.9">F</text>
</g>
<g font-size="1.8" fill="#725600">
<text x="19" y="17.4">3V3</text>
<text x="16.4" y="44">5VUSB</text>
</g>
<g font-size="1.8" fill="#0f0f0f">
<text x="165.1" y="17.5">GPIO14</text>
<text x="68.6" y="34">3V3</text>
<text x="100.3" y="35.3">3V3</text>
<text x="398" y="32.8">GPIO23</text>
<text x="398" y="35.3">GPIO22</text>
<text x="326.4" y="41.6">GPIO36</text>
<text x="33.1" y="42.9">5VUSB</text>
<text x="86.4" y="48">GPIO36</text>
<text x="326.4" y="46.7">GPIO34</text>
<text x="326.4" y="44.2">GPIO39</text>
<text x="398" y="42.9">GPIO21</text>
<text x="398" y="48">GPIO19</text>
<text x="118.1" y="49.3">GPIO33</text>
<text x="326.4" y="49.3">GPIO35</text>
<text x="326.4" y="51.8">GPIO32</text>
<text x="398" y="50.5">GPIO18</text>
<text x="399.2" y="53.1">GPIO5</text>
<text x="326.4" y="56.9">GPIO25</text>
<text x="326.4" y="59.4">GPIO26</text>
<text x="326.4" y="54.3">GPIO33</text>
<text x="398" y="58.2">GPIO16</text>
<text x="398" y="55.6">GPIO17</text>
<text x="326.4" y="64.5">GPIO14</text>
<text x="326.4" y="62">GPIO27</text>
<text x="399.2" y="60.7">GPIO4</text>
<text x="399.2" y="63.2">GPIO0</text>
<text x="68.6" y="69.6">3V3</text>
<text x="100.3" y="70.9">3V3</text>
<text x="155.5" y="69.6">GPIO21</text>
<text x="326.4" y="67">GPIO12</text>
<text x="155.5" y="72.1">GPIO22</text>
<text x="86.4" y="83.6">GPIO39</text>
<text x="118.1" y="84.8">GPIO34</text>
<text x="369.3" y="86.4" transform="rotate(-90 369.3 86.4)">GPIO15</text>
<text x="371.8" y="86.4" transform="rotate(-90 371.8 86.4)">GPIO2</text>
<text x="360.7" y="98.8">3V3</text>
<text x="369.6" y="101.3">GPIO22</text>
<text x="68.6" y="103.9">3V3</text>
<text x="100.3" y="105.1">3V3</text>
<text x="360.7" y="106.4">3V3</text>
<text x="369.6" y="103.9">GPIO21</text>
<text x="360.7" y="111.5">TX</text>
<text x="86.4" y="117.8">GPIO32</text>
<text x="118.1" y="119.1">GPIO35</text>
<text x="360.7" y="114">RX</text>
<text x="315.4" y="122.9">P1_Rx</text>
<text x="323.2" y="122.9">U2_Rx</text>
<text x="333.3" y="122.9">GPIO16</text>
<text x="314.2" y="126.7">P1_RTS</text>
<text x="333.3" y="126.7">GPIO12</text>
<text x="360.7" y="129.3">GPIO36</text>
<text x="360.7" y="131.8">GPIO39</text>
<text x="360.7" y="134.4">GPIO32</text>
<text x="360.7" y="136.9">GPIO33</text>
<text x="360.7" y="139.4">GPIO34</text>
<text x="360.7" y="142">GPIO35</text>
<text x="194.3" y="155.9">5VUSB</text>
<text x="200.7" y="172.5">USB_DN</text>
<text x="200.8" y="169.9">USB_DP</text>
<text x="106.7" y="180.1">3V3</text>
<text x="262.6" y="185.4" transform="rotate(-90 262.6 185.4)">DTR</text>
<text x="94" y="190.2">5VUSB</text>
<text x="73.7" y="192.8">5VUSB</text>
<text x="73.7" y="195.3">P1_RTS</text>
<text x="127" y="195.3">P1_Rx</text>
<text x="73.7" y="202.9">Data</text>
<text x="81.9" y="202.9">Data</text>
<text x="191.8" y="213.1">5VUSB</text>
<text x="234.9" y="211.8">USB_DP</text>
<text x="234.9" y="214.4">USB_DN</text>
<text x="234.9" y="219.4">5VUSB</text>
<text x="236.3" y="237.2">5VUSB</text>
<text x="283.2" y="248.7">PE</text>
</g>
<g font-size="1.8" fill="#006464">
<text x="166.6" y="22.6">R3</text>
<text x="166.6" y="24.9">1K</text>
<text x="166.5" y="35.3">SW1</text>
<text x="184.3" y="35.3">SW2</text>
<text x="238.9" y="30.2">D5</text>
<text x="238.9" y="32.5">DDZ9684-7_3V3</text>
<text x="258.2" y="32.5">0.1uF_50V</text>
<text x="264.3" y="30.2">C24</text>
<text x="281.7" y="30.2">C25</text>
<text x="281.7" y="32.5">10nF</text>
<text x="372.9" y="33.9">IO23</text>
<text x="70.1" y="41.6">R13</text>
<text x="166.5" y="37.6">Button_PUSH</text>
<text x="184.3" y="37.6">Button_PUSH</text>
<text x="238" y="41.5">GND</text>
<text x="272.3" y="41.5">GND</text>
<text x="342.6" y="37.7">3V3</text>
<text x="342.6" y="40.2">EN</text>
<text x="372.3" y="41.5">RXD0</text>
<text x="372.6" y="39">TXD0</text>
<text x="372.9" y="36.4">IO22</text>
<text x="70.1" y="43.9">20K</text>
<text x="101.8" y="42.9">R16</text>
<text x="101.8" y="45.2">20K</text>
<text x="166.9" y="46.6">GND</text>
<text x="184.7" y="46.6">GND</text>
<text x="310.1" y="42.9">R10</text>
<text x="310.1" y="45.2">10K_03</text>
<text x="342.6" y="42.8">SENSOR_VP</text>
<text x="342.6" y="45.3">SENSOR_VN</text>
<text x="342.6" y="47.9">IO34</text>
<text x="372.9" y="44">IO21</text>
<text x="374.6" y="46.6">NC</text>
<text x="70.9" y="53">C27</text>
<text x="311" y="53">C26</text>
<text x="342.6" y="50.4">IO35</text>
<text x="342.6" y="52.9">IO32</text>
<text x="372.9" y="51.7">IO18</text>
<text x="372.9" y="49.1">IO19</text>
<text x="70.9" y="55.3">0.1uF_50V</text>
<text x="102.7" y="54.3">C30</text>
<text x="102.7" y="56.6">0.1uF_50V</text>
<text x="311" y="55.3">0.1uF_50V</text>
<text x="342.6" y="58">IO25</text>
<text x="342.6" y="55.5">IO33</text>
<text x="372.9" y="59.3">IO16</text>
<text x="372.9" y="56.7">IO17</text>
<text x="374.1" y="54.2">IO5</text>
<text x="66.7" y="64.9">GND</text>
<text x="167.9" y="63.2">R4</text>
<text x="167.9" y="65.5">10K_03</text>
<text x="179.3" y="63.2">R5</text>
<text x="179.3" y="65.5">10K_03</text>
<text x="306.7" y="61.1">GND</text>
<text x="342.6" y="60.6">IO26</text>
<text x="342.6" y="63.1">IO27</text>
<text x="342.6" y="65.6">IO14</text>
<text x="374.1" y="64.4">IO0</text>
<text x="374.1" y="61.8">IO4</text>
<text x="98.4" y="66.2">GND</text>
<text x="342.6" y="70.7">GND</text>
<text x="342.6" y="68.2">IO12</text>
<text x="368.2" y="66.9">GND-PAD</text>
<text x="373.4" y="69.4">GND</text>
<text x="70.1" y="77.2">R14</text>
<text x="350.1" y="72.6" transform="rotate(-90 350.1 72.6)">GND</text>
<text x="352.7" y="72.6" transform="rotate(-90 352.7 72.6)">IO13</text>
<text x="370.4" y="72.6" transform="rotate(-90 370.4 72.6)">IO15</text>
<text x="373" y="72.6" transform="rotate(-90 373 72.6)">IO2</text>
<text x="385.4" y="77.6">GND</text>
<text x="70.1" y="79.5">20K</text>
<text x="101.8" y="78.4">R17</text>
<text x="101.8" y="80.7">20K</text>
<text x="70.9" y="88.6">C28</text>
<text x="102.7" y="89.9">C31</text>
<text x="334.5" y="86">GND</text>
<text x="70.9" y="90.9">0.1uF_50V</text>
<text x="102.7" y="92.2">0.1uF_50V</text>
<text x="383.6" y="94.8">J10</text>
<text x="66.7" y="100.5">GND</text>
<text x="98.4" y="101.8">GND</text>
<text x="357.1" y="98.7" transform="rotate(-90 357.1 98.7)">GND</text>
<text x="70.1" y="111.5">R15</text>
<text x="70.1" y="113.8">20K</text>
<text x="101.8" y="112.7">R18</text>
<text x="357.1" y="111.4" transform="rotate(-90 357.1 111.4)">GND</text>
<text x="101.8" y="115">20K</text>
<text x="70.9" y="122.9">C29</text>
<text x="70.9" y="125.2">0.1uF_50V</text>
<text x="102.7" y="124.2">C32</text>
<text x="381" y="121.5">Debugger</text>
<text x="102.7" y="126.5">0.1uF_50V</text>
<text x="379.7" y="127.9">J11</text>
<text x="66.7" y="134.8">GND</text>
<text x="98.4" y="136.1">GND</text>
<text x="378.5" y="145.6">ADC1</text>
<text x="157.4" y="154.5">P1</text>
<text x="388" y="150">GND</text>
<text x="165.8" y="157.1">Vbus</text>
<text x="165.8" y="159.6">Vbus</text>
<text x="182.8" y="160.2">D2</text>
<text x="314.3" y="161">R11</text>
<text x="165.8" y="162.2">Vbus</text>
<text x="165.8" y="164.7">Vbus</text>
<text x="180.4" y="162.5">1N5819</text>
<text x="312.5" y="163.3">12K_%1</text>
<text x="333.8" y="164.8">Q2</text>
<text x="333.8" y="167.1">S8050_Sot23</text>
<text x="166.4" y="173.6">DN1</text>
<text x="166.5" y="168.5">DP1</text>
<text x="166.5" y="171">DP2</text>
<text x="274.3" y="172.2">510R</text>
<text x="275.5" y="169.9">R9</text>
<text x="331.2" y="169.6" transform="rotate(-90 331.2 169.6)">E</text>
<text x="166.4" y="176.1">DN2</text>
<text x="166.5" y="179.9">CC2</text>
<text x="314.3" y="178.8">R12</text>
<text x="49.1" y="184.1" transform="rotate(-90 49.1 184.1)">RJ45</text>
<text x="66.9" y="181.6" transform="rotate(-90 66.9 181.6)">J3</text>
<text x="166.5" y="182.5">CC1</text>
<text x="179.1" y="185">R6</text>
<text x="185.4" y="185">R7</text>
<text x="197.6" y="182.6">D3</text>
<text x="197.6" y="184.9">RCLAMP</text>
<text x="312.5" y="181.1">12K_%1</text>
<text x="325.7" y="182.6">B</text>
<text x="333.8" y="182.6">Q3</text>
<text x="333.8" y="184.9">S8050_Sot23</text>
<text x="65.1" y="190.1">1N5819</text>
<text x="67.6" y="187.6">D1</text>
<text x="109.2" y="190.1">R2</text>
<text x="165.2" y="188.8">SBU1</text>
<text x="165.2" y="191.4">SBU2</text>
<text x="331.2" y="187.4" transform="rotate(-90 331.2 187.4)">E</text>
<text x="96.5" y="196.4">R1</text>
<text x="109.2" y="192.6">12K_%1</text>
<text x="166.4" y="197.7">GND</text>
<text x="166.4" y="195.2">GND</text>
<text x="180.3" y="192.6">5K1</text>
<text x="185.4" y="192.6">5K1</text>
<text x="252.1" y="193.2">GND</text>
<text x="279.4" y="195.2">U2</text>
<text x="15.5" y="201.5">RJ12</text>
<text x="17.9" y="199">J2</text>
<text x="78.9" y="200" transform="rotate(-90 78.9 200)">GND</text>
<text x="96.5" y="199">12K_%1</text>
<text x="110.5" y="202.8">Q1</text>
<text x="164.7" y="202.2" transform="rotate(-90 164.7 202.2)">GND</text>
<text x="166.4" y="200.3">GND</text>
<text x="166.4" y="202.8">GND</text>
<text x="261.2" y="201.9" transform="rotate(-90 261.2 201.9)">PGND</text>
<text x="263.8" y="200.3" transform="rotate(-90 263.8 200.3)">DTR</text>
<text x="266.3" y="200.5" transform="rotate(-90 266.3 200.5)">DSR</text>
<text x="268.8" y="200.2" transform="rotate(-90 268.8 200.2)">TXD</text>
<text x="271.4" y="200.5" transform="rotate(-90 271.4 200.5)">RXD</text>
<text x="273.9" y="200.2" transform="rotate(-90 273.9 200.2)">RTS</text>
<text x="276.5" y="200.2" transform="rotate(-90 276.5 200.2)">CTS</text>
<text x="279" y="199.4" transform="rotate(-90 279 199.4)">NC</text>
<text x="78.9" y="207.6" transform="rotate(-90 78.9 207.6)">GND</text>
<text x="110.5" y="205.3">BS170F</text>
<text x="155" y="206.6">USBC-TYPE-C-31-M-12</text>
<text x="191.1" y="209.7">GND</text>
<text x="252.5" y="205.3">DCD</text>
<text x="252.5" y="207.9">RI</text>
<text x="283.2" y="207.9">NC</text>
<text x="283.2" y="205.3">NC</text>
<text x="161.9" y="213.5">GND</text>
<text x="252.5" y="210.4">GND</text>
<text x="252.5" y="213">D+</text>
<text x="252.5" y="215.5">D-</text>
<text x="266.7" y="210.4">CP2102</text>
<text x="283.2" y="215.5">NC</text>
<text x="283.2" y="213">NC</text>
<text x="283.2" y="210.4">NC</text>
<text x="104.8" y="216.1">GND</text>
<text x="213.6" y="220.7">R8</text>
<text x="229.2" y="216.1">GND</text>
<text x="252.5" y="218">Vdd</text>
<text x="252.5" y="220.6">REGIN</text>
<text x="283.2" y="220.6">NC</text>
<text x="283.2" y="218">NC</text>
<text x="159.2" y="226.8">0.1uF_50V</text>
<text x="165.2" y="224.5">C21</text>
<text x="184" y="224.5">C22</text>
<text x="184" y="226.8">10uF_50V</text>
<text x="213.6" y="223">4K7</text>
<text x="213.8" y="226.9">D4</text>
<text x="233.5" y="224.5">C23</text>
<text x="233.5" y="226.8">0.1uF_50V</text>
<text x="263.8" y="227.6" transform="rotate(-90 263.8 227.6)">VBUS</text>
<text x="266.3" y="227.6" transform="rotate(-90 266.3 227.6)">/RST</text>
<text x="268.8" y="227.6" transform="rotate(-90 268.8 227.6)">NC</text>
<text x="271.4" y="227.6" transform="rotate(-90 271.4 227.6)">/SUSPEND</text>
<text x="273.9" y="227.6" transform="rotate(-90 273.9 227.6)">SUSPEND</text>
<text x="276.5" y="227.6" transform="rotate(-90 276.5 227.6)">NC</text>
<text x="279" y="227.6" transform="rotate(-90 279 227.6)">NC</text>
<text x="213.8" y="229.2">GreenLed</text>
<text x="229.2" y="233.9">GND</text>
<text x="196.2" y="240.2">GND</text>
<text x="290.8" y="248.7">1</text>
<text x="290.9" y="247.2">J6</text>
<text x="294.1" y="247.2">IP-</text>
<text x="280.7" y="270.7">GNDS</text>
</g>
<g font-size="1.8" fill="#a90000">
<text x="379.7" y="35.3">36</text>
<text x="379.7" y="32.8">37</text>
<text x="338.4" y="36.6">2</text>
<text x="338.4" y="39.1">3</text>
<text x="338.4" y="41.7">4</text>
<text x="379.7" y="40.4">34</text>
<text x="379.7" y="37.8">35</text>
<text x="338.4" y="44.2">5</text>
<text x="338.4" y="46.7">6</text>
<text x="379.7" y="45.5">32</text>
<text x="379.7" y="42.9">33</text>
<text x="338.4" y="49.3">7</text>
<text x="338.4" y="51.8">8</text>
<text x="379.7" y="53.1">29</text>
<text x="379.7" y="50.5">30</text>
<text x="379.7" y="48">31</text>
<text x="337.8" y="56.9">10</text>
<text x="337.8" y="59.4">11</text>
<text x="338.4" y="54.4">9</text>
<text x="379.7" y="58.2">27</text>
<text x="379.7" y="55.6">28</text>
<text x="337.8" y="62">12</text>
<text x="337.8" y="64.5">13</text>
<text x="379.7" y="63.2">25</text>
<text x="379.7" y="60.7">26</text>
<text x="379.7" y="65.8">39</text>
<text x="337.8" y="67.1">14</text>
<text x="338.4" y="69.6">1</text>
<text x="379.7" y="68.3">38</text>
<text x="349" y="77.5" transform="rotate(-90 349 77.5)">15</text>
<text x="351.5" y="77.5" transform="rotate(-90 351.5 77.5)">16</text>
<text x="369.3" y="77.5" transform="rotate(-90 369.3 77.5)">23</text>
<text x="371.9" y="77.5" transform="rotate(-90 371.9 77.5)">24</text>
<text x="380.9" y="96.3">1</text>
<text x="380.9" y="98.8">2</text>
<text x="380.9" y="101.3">3</text>
<text x="380.9" y="103.9">4</text>
<text x="380.9" y="106.4">5</text>
<text x="380.9" y="109">6</text>
<text x="380.9" y="111.5">7</text>
<text x="380.3" y="119.1">10</text>
<text x="380.9" y="114">8</text>
<text x="380.9" y="116.6">9</text>
<text x="375.8" y="129.3">1</text>
<text x="375.8" y="131.8">3</text>
<text x="384.7" y="129.3">2</text>
<text x="384.7" y="131.8">4</text>
<text x="375.8" y="134.4">5</text>
<text x="375.8" y="136.9">7</text>
<text x="384.7" y="134.4">6</text>
<text x="384.7" y="136.9">8</text>
<text x="375.2" y="142">11</text>
<text x="375.8" y="139.4">9</text>
<text x="384.1" y="139.4">10</text>
<text x="384.1" y="142">12</text>
<text x="172.1" y="156">A9</text>
<text x="172" y="158.5">B9</text>
<text x="172.1" y="161">A4</text>
<text x="172" y="163.6">B4</text>
<text x="172.1" y="167.4">A6</text>
<text x="325.7" y="164.8">B</text>
<text x="325.7" y="167.1">B</text>
<text x="331.2" y="162" transform="rotate(-90 331.2 162)">C</text>
<text x="333.5" y="162" transform="rotate(-90 333.5 162)">C</text>
<text x="172" y="169.9">B6</text>
<text x="172.1" y="172.5">A7</text>
<text x="333.5" y="169.6" transform="rotate(-90 333.5 169.6)">E</text>
<text x="172" y="178.8">B5</text>
<text x="172" y="175">B7</text>
<text x="190.2" y="179.8" transform="rotate(-90 190.2 179.8)">1</text>
<text x="195.3" y="179.8" transform="rotate(-90 195.3 179.8)">2</text>
<text x="331.2" y="179.8" transform="rotate(-90 331.2 179.8)">C</text>
<text x="333.5" y="179.8" transform="rotate(-90 333.5 179.8)">C</text>
<text x="50.5" y="184.2" transform="rotate(-90 50.5 184.2)">6</text>
<text x="53.1" y="184.2" transform="rotate(-90 53.1 184.2)">5</text>
<text x="55.6" y="184.2" transform="rotate(-90 55.6 184.2)">4</text>
<text x="58.2" y="184.2" transform="rotate(-90 58.2 184.2)">3</text>
<text x="60.7" y="184.2" transform="rotate(-90 60.7 184.2)">2</text>
<text x="63.2" y="184.2" transform="rotate(-90 63.2 184.2)">1</text>
<text x="172.1" y="181.4">A5</text>
<text x="325.7" y="184.9">B</text>
<text x="172" y="190.2">B8</text>
<text x="172.1" y="187.7">A8</text>
<text x="192.8" y="187.4" transform="rotate(-90 192.8 187.4)">3</text>
<text x="333.5" y="187.4" transform="rotate(-90 333.5 187.4)">E</text>
<text x="37.4" y="192.8">1</text>
<text x="37.4" y="195.3">2</text>
<text x="37.4" y="197.9">3</text>
<text x="171.4" y="194.1">B12</text>
<text x="171.5" y="196.6">A12</text>
<text x="260.1" y="193.1" transform="rotate(-90 260.1 193.1)">29</text>
<text x="262.6" y="193.1" transform="rotate(-90 262.6 193.1)">28</text>
<text x="265.2" y="193.1" transform="rotate(-90 265.2 193.1)">27</text>
<text x="267.7" y="193.1" transform="rotate(-90 267.7 193.1)">26</text>
<text x="270.3" y="193.1" transform="rotate(-90 270.3 193.1)">25</text>
<text x="272.8" y="193.1" transform="rotate(-90 272.8 193.1)">24</text>
<text x="275.3" y="193.1" transform="rotate(-90 275.3 193.1)">23</text>
<text x="277.9" y="193.1" transform="rotate(-90 277.9 193.1)">22</text>
<text x="37.4" y="200.4">4</text>
<text x="37.4" y="202.9">5</text>
<text x="99.6" y="202.9">1</text>
<text x="106.4" y="200.1" transform="rotate(-90 106.4 200.1)">3</text>
<text x="172" y="201.7">B1</text>
<text x="172.1" y="199.1">A1</text>
<text x="37.4" y="205.5">6</text>
<text x="106.4" y="207.7" transform="rotate(-90 106.4 207.7)">2</text>
<text x="163.6" y="206.4" transform="rotate(-90 163.6 206.4)">S1</text>
<text x="246.9" y="204.2">1</text>
<text x="246.9" y="206.8">2</text>
<text x="246.9" y="209.3">3</text>
<text x="289.5" y="209.3">19</text>
<text x="289.5" y="206.8">20</text>
<text x="289.5" y="204.2">21</text>
<text x="246.9" y="211.8">4</text>
<text x="246.9" y="214.4">5</text>
<text x="289.5" y="214.4">17</text>
<text x="289.5" y="211.8">18</text>
<text x="246.9" y="216.9">6</text>
<text x="246.9" y="219.5">7</text>
<text x="289.5" y="219.5">15</text>
<text x="289.5" y="216.9">16</text>
<text x="262.6" y="233.1" transform="rotate(-90 262.6 233.1)">8</text>
<text x="265.2" y="233.1" transform="rotate(-90 265.2 233.1)">9</text>
<text x="267.7" y="233.7" transform="rotate(-90 267.7 233.7)">10</text>
<text x="270.3" y="233.7" transform="rotate(-90 270.3 233.7)">11</text>
<text x="272.8" y="233.7" transform="rotate(-90 272.8 233.7)">12</text>
<text x="275.3" y="233.7" transform="rotate(-90 275.3 233.7)">13</text>
<text x="277.9" y="233.7" transform="rotate(-90 277.9 233.7)">14</text>
</g>
<g font-size="1.8" fill="#0000c2">
<text x="358.1" y="76">16MB</text>
<text x="299.7" y="87.9">GPIO6-7-8-9-10-11</text>
<text x="299.7" y="89.9">on</text>
<text x="303.2" y="89.9">WROOM-32</text>
<text x="315.2" y="89.9">and</text>
<text x="319.8" y="89.9">are</text>
<text x="322.9" y="87.9">are</text>
<text x="324" y="89.9">not</text>
<text x="327.1" y="87.9">connected</text>
<text x="328.2" y="89.9">recommended</text>
<text x="337.9" y="87.9">to</text>
<text x="341" y="87.9">the</text>
<text x="342.5" y="89.9">for</text>
<text x="345.1" y="87.9">integrated</text>
<text x="346.3" y="89.9">other</text>
<text x="351.5" y="86.4" transform="rotate(-90 351.5 86.4)">GPIO13</text>
<text x="352.4" y="89.9">uses</text>
<text x="355.9" y="87.9">SPI</text>
<text x="360.2" y="87.9">flash</text>
<text x="392.4" y="107.7" transform="rotate(-90 392.4 107.7)">Screen</text>
<text x="392.4" y="115.3" transform="rotate(-90 392.4 115.3)">Debug</text>
<text x="118.1" y="195.3">0</text>
<text x="122.8" y="195.3">1</text>
<text x="87.6" y="203">1</text>
<text x="92.4" y="203">0</text>
</g>
<g font-size=".8" fill="#840000">
<text x="165.6" y="24.2" transform="rotate(-90 165.6 24.2)">0603</text>
<text x="269.2" y="31">0603</text>
<text x="278.1" y="31">0603</text>
<text x="69.1" y="43.2" transform="rotate(-90 69.1 43.2)">0603</text>
<text x="100.9" y="44.5" transform="rotate(-90 100.9 44.5)">0603</text>
<text x="309.1" y="44.5" transform="rotate(-90 309.1 44.5)">0603</text>
<text x="67.3" y="53.9">0603</text>
<text x="307.3" y="53.9">0603</text>
<text x="99" y="55.1">0603</text>
<text x="166.9" y="64.8" transform="rotate(-90 166.9 64.8)">0603</text>
<text x="178.3" y="64.8" transform="rotate(-90 178.3 64.8)">0603</text>
<text x="69.1" y="78.8" transform="rotate(-90 69.1 78.8)">0603</text>
<text x="100.9" y="80.1" transform="rotate(-90 100.9 80.1)">0603</text>
<text x="67.3" y="89.4">0603</text>
<text x="99" y="90.7">0603</text>
<text x="69.1" y="113.1" transform="rotate(-90 69.1 113.1)">0603</text>
<text x="100.9" y="114.4" transform="rotate(-90 100.9 114.4)">0603</text>
<text x="67.3" y="123.7">0603</text>
<text x="99" y="125">0603</text>
<text x="314.9" y="165.6">0603</text>
<text x="275.5" y="174.5">0603</text>
<text x="314.9" y="183.4">0603</text>
<text x="107.2" y="191.8" transform="rotate(-90 107.2 191.8)">0603</text>
<text x="179.6" y="189.3" transform="rotate(-90 179.6 189.3)">0402</text>
<text x="184.7" y="189.3" transform="rotate(-90 184.7 189.3)">0402</text>
<text x="94.5" y="198.2" transform="rotate(-90 94.5 198.2)">0603</text>
<text x="170.1" y="225.3">0603</text>
<text x="180.3" y="225.3">1210</text>
<text x="211.9" y="226.6" transform="rotate(-90 211.9 226.6)">0402</text>
<text x="229.8" y="225.3">0603</text>
</g>
</svg>
